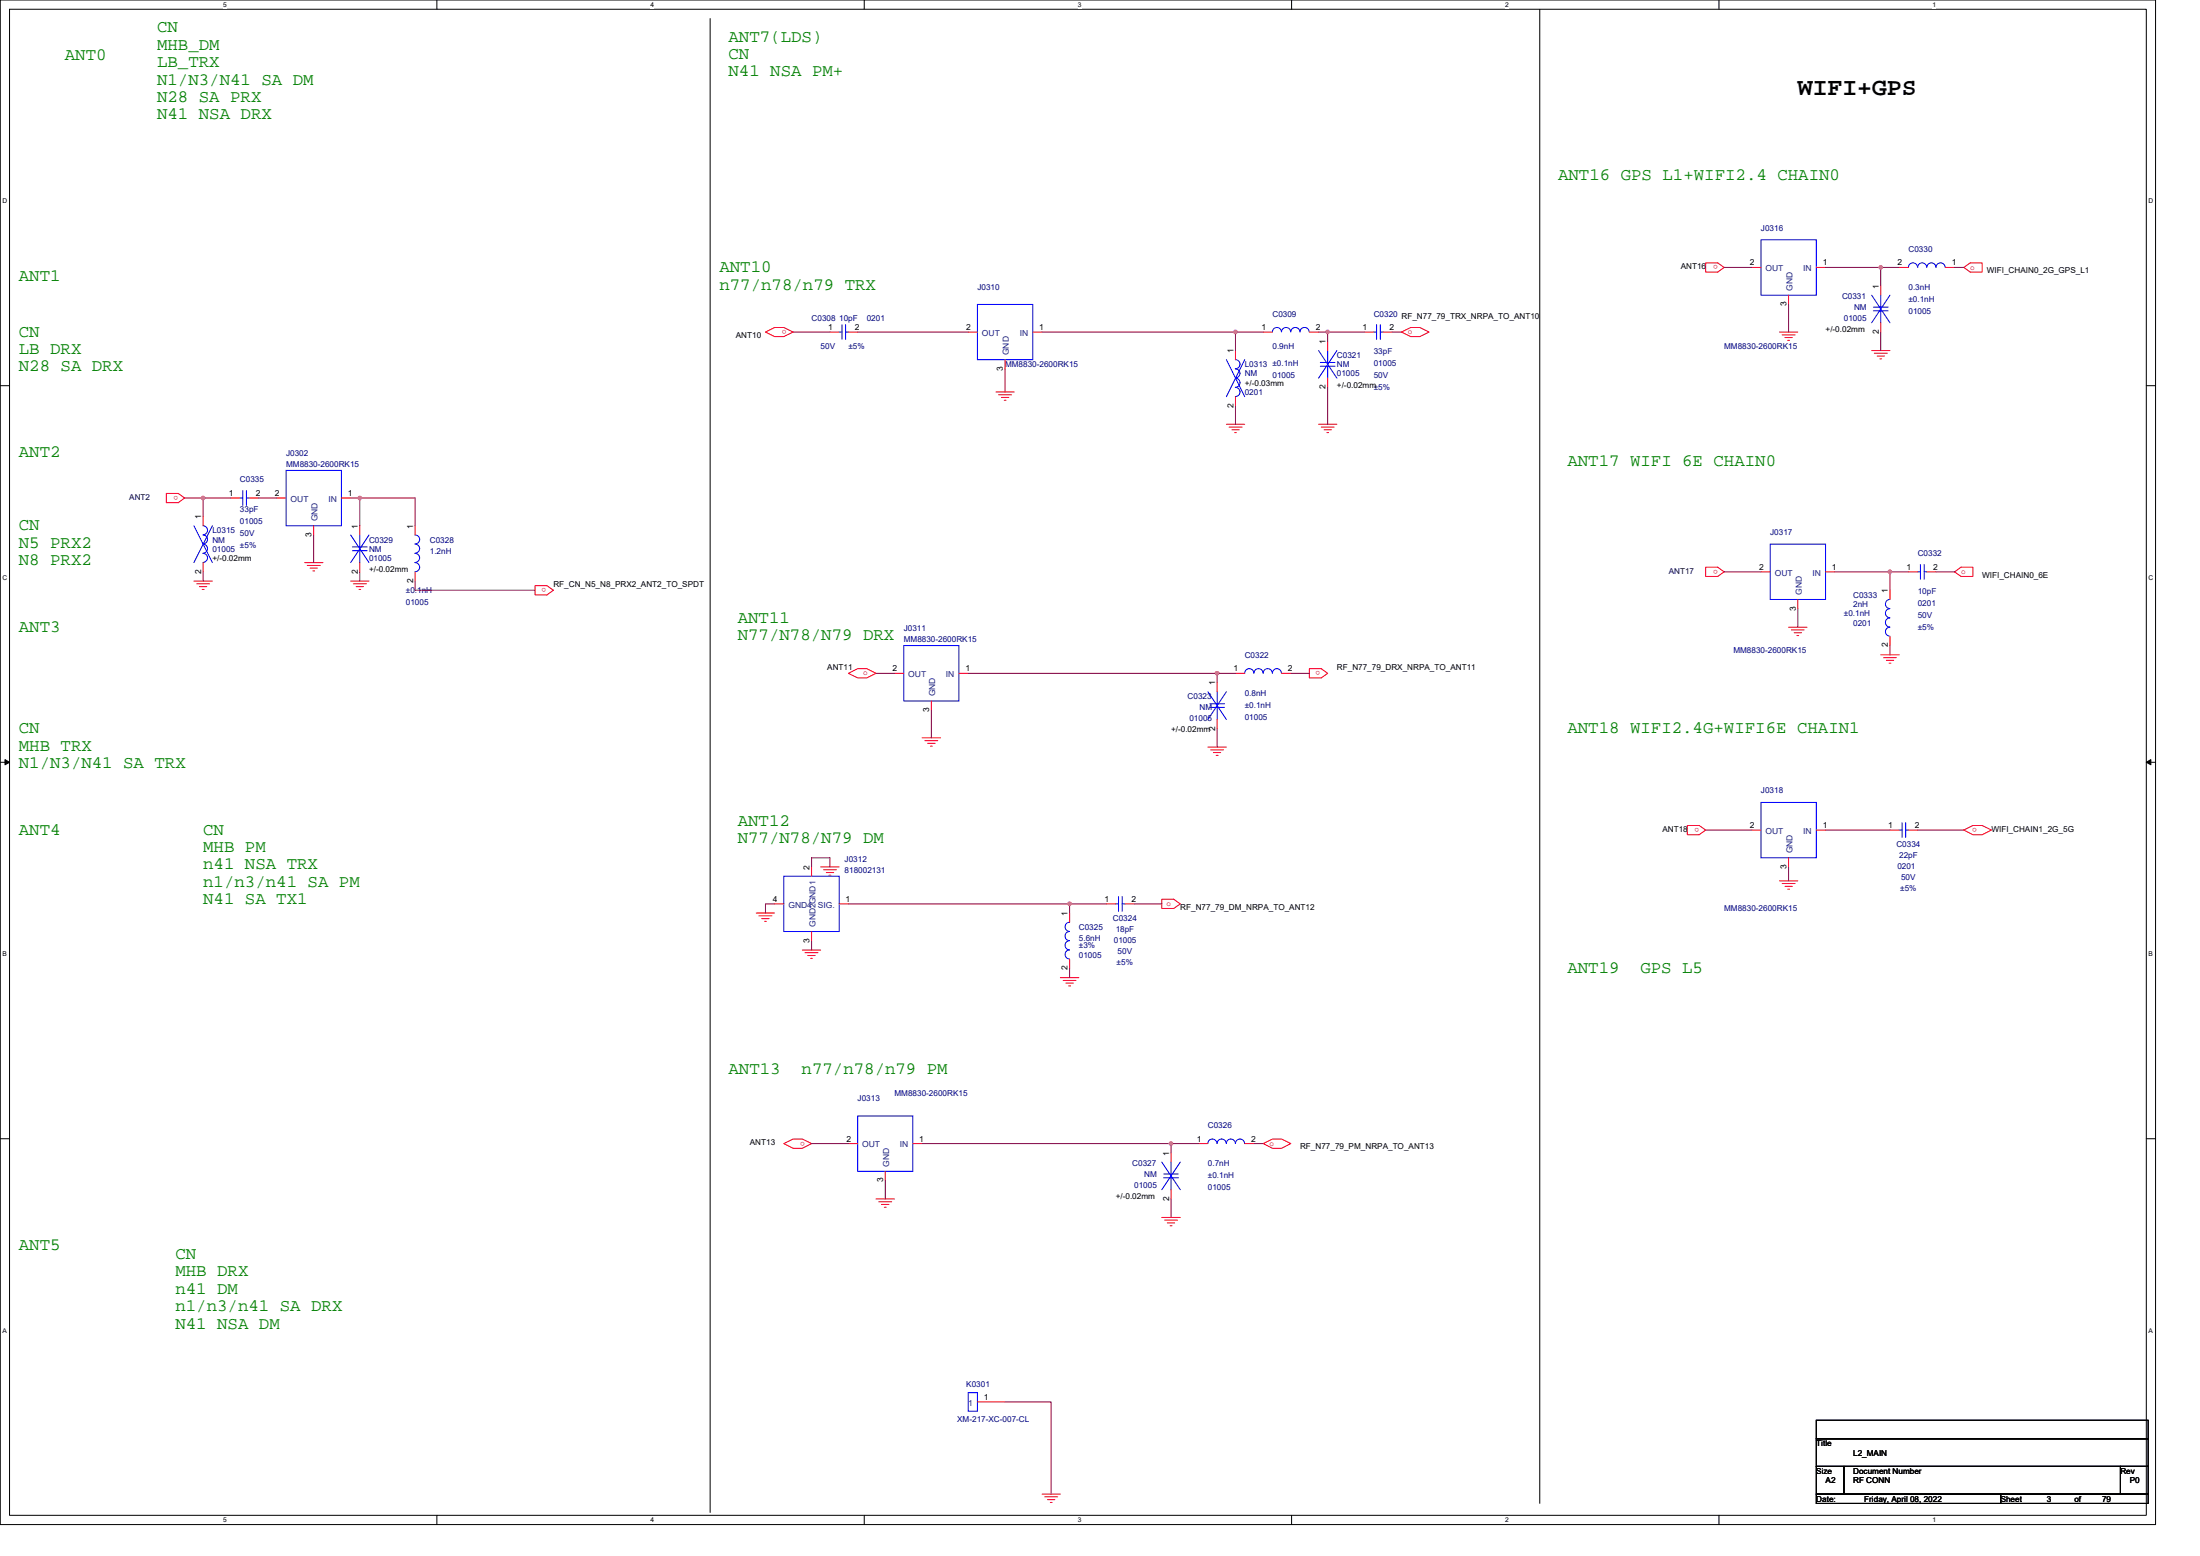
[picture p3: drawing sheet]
<svg xmlns="http://www.w3.org/2000/svg" width="297mm" height="210mm" viewBox="0 0 297 210" stroke-linecap="round" stroke-linejoin="round" font-family="sans-serif">
<path d="M0 0h291v205.7h-291zM1.3 1.2h288.5v203.3h-288.5z" fill="none" stroke="#000" stroke-width=".14"/>
<g fill="#fff">
<path d="M30.1 .1h.5v1h-.5z"/>
<path d="M30.1 204.6h.5v1h-.5z"/>
</g>
<path d="M59 0v1.2M59 204.5v1.2" fill="none" stroke="#000" stroke-width=".14"/>
<g fill="#fff">
<path d="M87.8 .1h.5v1h-.5z"/>
<path d="M87.8 204.6h.5v1h-.5z"/>
</g>
<path d="M116.7 0v1.2M116.7 204.5v1.2" fill="none" stroke="#000" stroke-width=".14"/>
<g fill="#fff">
<path d="M145.5 .1h.5v1h-.5z"/>
<path d="M145.5 204.6h.5v1h-.5z"/>
</g>
<path d="M174.4 0v1.2M174.4 204.5v1.2" fill="none" stroke="#000" stroke-width=".14"/>
<g fill="#fff">
<path d="M203.2 .1h.5v1h-.5z"/>
<path d="M203.2 204.6h.5v1h-.5z"/>
</g>
<path d="M232.1 0v1.2M232.1 204.5v1.2" fill="none" stroke="#000" stroke-width=".14"/>
<g fill="#fff">
<path d="M260.9 .1h.5v1h-.5z"/>
<path d="M260.9 204.6h.5v1h-.5z"/>
<path d="M.4 26.6h.6v1h-.6z"/>
<path d="M290.1 26.6h.6v1h-.6z"/>
<path d="M.4 77.4h.6v1h-.6z"/>
<path d="M290.1 77.4h.6v1h-.6z"/>
</g>
<path d="M0 52h1.3M289.8 52h1.2" fill="none" stroke="#000" stroke-width=".14"/>
<g fill="#fff">
<path d="M.4 128.3h.5v1h-.5z"/>
<path d="M290.1 128.3h.6v1h-.6z"/>
</g>
<path d="M0 102.9h1.3M289.8 102.9h1.2" fill="none" stroke="#000" stroke-width=".14"/>
<path d="M.7 102.5l.6 .4-.6 .3zM289.8 102.9l.6-.4v.7z" fill="#000" stroke="#000" stroke-width=".14"/>
<g fill="#fff">
<path d="M.4 179.1h.5v1h-.5z"/>
<path d="M290.1 179.1h.6v1h-.6z"/>
</g>
<path d="M95.9 2.5v201.6M207.9 1.2v201.7M0 153.7h1.3M289.8 153.7h1.2M245.2 191.7h44.8v2.5h-44.8zM245.2 194.2h44.8v3.7h-44.8zM245.2 197.9h3.8v3.7h-3.8zM249 197.9h37.3v3.7h-37.3zM286.3 197.9h3.7v3.7h-3.7zM245.2 201.6h24.9v1.3h-24.9zM270.1 201.6h19.9v1.3h-19.9z" fill="none" stroke="#000" stroke-width=".14"/>
<g fill="none" stroke="#f00" stroke-width=".14">
<path d="M230.3 35.5h1.6l.9 .6-.9 .6h-1.6zM236.5 36.1h1.3M241.5 39.8v1.3M245.2 36.1h1.3M253.9 38.6v1.2M256.4 36.1h1.3M262.7 36.1h1.2M265.2 36.1l.8-.6h1.6v1.2h-1.6zM103.4 44.8l1.2-.6h1.2l1.3 .6-1.3 .6h-1.2zM112.1 44.8h1.2M114.6 44.8h1.2M130.7 44.8h1.3"/>
<path d="M134.5 52.9h2.4M134.8 53.3h1.8M135.2 53.6h1M135.6 54h.2M135.7 48.5v1.3M139.4 44.8h1.3M165.6 57.3h2.5M165.9 57.6h1.8M166.3 58h1M166.7 58.4h.2M166.8 47.3v1.2M166.8 53.5v1.3"/>
<path d="M170.6 44.8h1.2M176.8 44.8h1.2M178 57.3h2.5M178.4 57.6h1.7M178.8 58h1M179.2 58.4h.2M179.3 46.1v1.2M179.3 51v1.3M184.3 44.8h1.2M186.7 44.8h1.3M189.2 44.8l1.3-.6h1.2l1.3 .6-1.3 .6h-1.2zM240.3 44.8h2.4"/>
<path d="M240.6 45.2h1.8M241 45.6h1M241.4 45.9h.2M252.7 47.3h2.5M253.1 47.7h1.7M253.4 48h1M253.8 48.4h.3M253.9 43.6v1.2M22.5 66.6h1.6l.8 .6-.8 .6h-1.6zM26.2 78.4h2.5M26.6 78.8h1.7M26.9 79.2h1"/>
<path d="M27.3 79.5h.3M27.4 69.7v1.3M27.4 75.9v1.3M31.2 67.2h1.2M33.7 67.2h1.2M37.4 67.2h1.2M41.1 75.9h2.5M41.5 76.3h1.7M41.9 76.7h1M42.2 77h.3M42.4 71v1.2M46.1 67.2h1.2"/>
<path d="M47.3 78.4h2.5M47.7 78.8h1.8M48.1 79.2h1M48.5 79.5h.2M48.6 71v1.2M48.6 75.9v1.3M56 71v1.2M56 77.2v1.2M72.2 79h1.6l.9 .7-.9 .6h-1.6zM230.3 76.5h1.6l.9 .7-.9 .6h-1.6zM237.8 77.2h1.2M246.5 77.2h1.2"/>
<path d="M255.2 79.7v1.2M257.7 77.2h1.2M260.2 77.2h1.2M263.9 77.2l.9-.7h1.6v1.3h-1.6zM114.6 90.9l1.2-.7h1.2l1.3 .7-1.3 .6h-1.2zM120.8 90.9h1.2M124.5 99.6h2.5M124.9 99.9h1.7M125.7 94.6v1.2M129.5 90.9h1.2M164.3 92.1v1.2M164.3 97.1v1.2"/>
<path d="M166.8 90.9h1.3M173 90.9h1.3M176.8 90.2h1.6l.9 .7-.9 .6h-1.6zM241.5 84.6h2.5M241.9 85h1.7M242.2 85.4h1M242.6 85.8h.3M242.7 80.9v1.2M253.9 88.4h2.5M254.3 88.8h1.7M254.7 89.1h1M255.1 89.5h.2"/>
<path d="M255.2 85.9v1.2M109.6 117v1.2M110.8 117h2.5M111.2 117.4h1.7M111.6 117.8h1M111.9 118.1h.3M125.2 100.3h1.1M125.6 100.7h.3M163.1 100.8h2.5M163.5 101.2h1.7M163.8 101.6h1M164.2 101.9h.3"/>
<path d="M227.8 111.4h1.6l.9 .6-.9 .6h-1.6zM236.5 112h1.3M240.3 118.9h2.4M240.6 119.2h1.8M241 119.6h1M241.4 120h.2M241.5 115.8v1.2M245.2 112h1.3M255.2 112h1.2M257.7 112h1.2M265.2 112l1.2-.6h1.2l1.3 .6-1.3 .6h-1.2zM102.1 123.2h2.5"/>
<path d="M102.5 123.6h1.7M102.8 124h1M103.2 124.3h.3M104.6 122h1.2M108.3 128.2h2.5M108.7 128.6h1.7M109.1 128.9h1M109.4 129.3h.3M109.6 125.7v1.3M113.3 122h1.3M143.2 131.9h2.5M143.5 132.3h1.8"/>
<path d="M143.9 132.7h1M144.3 133.1h.2M144.4 123.2v1.3M144.4 129.4v1.3M149.4 122h1.2M151.9 122h1.2M156.9 121.3h1.6l.9 .7-.9 .6h-1.6zM105.8 154.3l1.3-.6h1.2l1.3 .6-1.3 .7h-1.2zM114.6 154.3h1.2M119.5 158.1v1.2M123.3 154.3h1.2M158.1 155.6v1.2"/>
<path d="M161.8 154.3h1.3M168.1 154.3h1.2M170.6 154.3l1.2-.6h1.2l1.3 .6-1.3 .7h-1.2zM118.3 161.8h2.5M118.7 162.2h1.7M119 162.5h1M119.4 162.9h.3M156.9 164.3h2.5M157.2 164.7h1.8M157.6 165h1M158 165.4h.2M158.1 160.5v1.3"/>
<path d="M132 189.2h3.7M140.7 201.6h2.5M141.1 202h1.7M141.4 202.4h1M141.8 202.8h.2"/>
</g>
<g fill="none" stroke="#00f" stroke-width=".14">
<path d="M237.8 32.4h7.4v7.4h-7.4zM252.7 39.8l2.5 3.8M253.9 39.8v1.6M255.2 39.8l-2.5 3.8M257.7 36.1a.61 .61 0 0 1 .6-.6 .61 .61 0 0 1 .6 .6M258.9 36.1a.61 .61 0 0 1 .6-.6 .61 .61 0 0 1 .7 .6 .63 .63 0 0 1 .6-.6 .63 .63 0 0 1 .6 .6 .61 .61 0 0 1 .6-.6 .61 .61 0 0 1 .6 .6M113.3 44.8h.4M113.7 43.8v2M114.2 43.8v2M114.2 44.8h.4M132 41.1h7.4v7.4h-7.4zM165.6 48.5l2.5 5"/>
<path d="M166.8 48.5a.61 .61 0 0 1 .6 .6 .61 .61 0 0 1-.6 .7M166.8 49.8a.61 .61 0 0 1 .6 .6 .61 .61 0 0 1-.6 .6M166.8 51a.61 .61 0 0 1 .6 .6 .61 .61 0 0 1-.6 .7M166.8 52.3a.61 .61 0 0 1 .6 .6 .61 .61 0 0 1-.6 .6M168.1 48.5l-2.5 5M171.8 44.8a.6 .6 0 0 1 .6-.6 .6 .6 0 0 1 .6 .6 .63 .63 0 0 1 .6-.6 .63 .63 0 0 1 .7 .6 .63 .63 0 0 1 .6-.6 .63 .63 0 0 1 .6 .6 .63 .63 0 0 1 .6-.6 .63 .63 0 0 1 .7 .6M178 47.3l2.5 3.7M178.3 48.9h2M178.3 49.4h2M179.3 47.3v1.6M179.3 49.4v1.6M180.5 47.3l-2.5 3.7"/>
<path d="M185.5 44.8h.4M185.9 43.8v2M186.4 43.8v2M186.4 44.8h.3M252.9 41.4h2M252.9 42h2M253.9 42v1.6M26.2 71l2.5 4.9M27.4 71a.61 .61 0 0 1 .6 .6 .61 .61 0 0 1-.6 .6M27.4 72.2a.6 .6 0 0 1 .6 .6 .6 .6 0 0 1-.6 .6 .62 .62 0 0 1 .6 .6 .62 .62 0 0 1-.6 .7 .62 .62 0 0 1 .6 .6 .62 .62 0 0 1-.6 .6M28.7 71l-2.5 4.9M32.4 67.2h.4"/>
<path d="M32.8 66.2v2M33.3 66.2v2M33.3 67.2h.4M38.6 63.5h7.5v7.5h-7.5zM47.3 72.2l2.5 3.7M47.6 73.8h2M47.6 74.3h2M48.6 72.2v1.6M48.6 74.3v1.6M49.8 72.2l-2.5 3.7M56 72.2a.6 .6 0 0 1 .7 .6 .6 .6 0 0 1-.7 .6 .62 .62 0 0 1 .7 .6 .62 .62 0 0 1-.7 .7 .62 .62 0 0 1 .7 .6 .62 .62 0 0 1-.7 .6 .62 .62 0 0 1 .7 .6 .62 .62 0 0 1-.7 .7M239 73.4h7.5v7.5h-7.5z"/>
<path d="M258.9 77.2h.4M259.3 76.2v2M259.8 76.2v2M259.8 77.2h.4M122 87.1h7.5v7.5h-7.5zM163.1 93.3l2.5 3.8M163.3 95h2M163.3 95.5h2M164.3 93.3v1.7M164.3 95.5v1.6M165.6 93.3l-2.5 3.8M169.3 90.8a.61 .61 0 0 0-.6-.6 .61 .61 0 0 0-.6 .6"/>
<path d="M170.5 90.8a.61 .61 0 0 0-.6-.6 .61 .61 0 0 0-.6 .6M171.8 90.8a.61 .61 0 0 0-.6-.6 .61 .61 0 0 0-.6 .6M173 90.8a.6 .6 0 0 0-.6-.6 .6 .6 0 0 0-.6 .6M255.2 80.9a.61 .61 0 0 0-.6 .6 .61 .61 0 0 0 .6 .6M255.2 82.1a.61 .61 0 0 0-.6 .7 .61 .61 0 0 0 .6 .6M255.2 83.4a.61 .61 0 0 0-.6 .6 .61 .61 0 0 0 .6 .6M255.2 84.6a.6 .6 0 0 0-.6 .6 .6 .6 0 0 0 .6 .7M105.8 118.2h7.5v7.5h-7.5zM237.8 108.3h7.4v7.5h-7.4zM256.4 112h.4M256.8 111v2M257.3 111v2"/>
<path d="M257.3 112h.4M144.4 124.5a.61 .61 0 0 0-.6 .6 .61 .61 0 0 0 .6 .6 .63 .63 0 0 0-.6 .6 .63 .63 0 0 0 .6 .6 .63 .63 0 0 0-.6 .7 .63 .63 0 0 0 .6 .6 .61 .61 0 0 0-.6 .6 .61 .61 0 0 0 .6 .6M150.6 122h.4M151 121v2M151.5 121v2M151.5 122h.4M115.8 150.6h7.5v7.5h-7.5zM156.9 156.8l2.5 3.7M157.1 158.4h2M157.1 158.9h2M158.1 156.8v1.6M158.1 158.9v1.6"/>
<path d="M159.4 156.8l-2.5 3.7M164.3 154.3a.61 .61 0 0 0-.6-.6 .61 .61 0 0 0-.6 .6M165.6 154.3a.61 .61 0 0 0-.7-.6 .61 .61 0 0 0-.6 .6M166.8 154.3a.6 .6 0 0 0-.6-.6 .6 .6 0 0 0-.6 .6M168 154.3a.61 .61 0 0 0-.6-.6 .61 .61 0 0 0-.6 .6M130.7 187.9h1.3v2.5h-1.3z"/>
</g>
<g fill="none" stroke="#800040" stroke-width=".14">
<path d="M232.8 36.1h3.7M246.5 36.1h7.4M256.4 36.1h-2.5v2.5M263.9 36.1h1.3M107.1 44.8h5M115.8 44.8h14.9M135.7 49.8v3.1M140.7 44.8h26.1M166.8 44.8h3.8M166.8 44.8v2.5M166.8 54.8v2.5M178 44.8h1.3"/>
<path d="M179.3 44.8v1.3M179.3 52.3v5M179.3 44.8h5M188 44.8h1.2M241.5 41.1v3.7M253.9 44.8v2.5M24.9 67.2h2.5M27.4 67.2v2.5M27.4 77.2v1.2M27.4 67.2h3.8M34.9 67.2h2.5M42.4 72.2v3.7"/>
<path d="M47.3 67.2h1.3M48.6 67.2v3.8M48.6 77.2v1.2M48.6 67.2h7.4v3.8M56 78.4v1.3h16.2M232.8 77.2h5M247.7 77.2h7.5M255.2 77.2v2.5M255.2 77.2h2.5M261.4 77.2h2.5M118.3 90.9h2.5M125.7 95.8v3.8"/>
<path d="M130.7 90.9h33.6M164.3 90.9v1.2M164.3 98.3v2.5M164.3 90.9h2.5M174.3 90.9h2.5M242.7 82.1v2.5M255.2 87.1v1.3M109.6 117v-1.2h2.5v1.2M230.3 112h6.2M241.5 117v1.9M246.5 112h8.7M258.9 112h6.3"/>
<path d="M104.6 122h-1.2v1.2M109.6 127v1.2M114.6 122h29.8M144.4 122v1.2M144.4 122h5M144.4 130.7v1.2M153.1 122h3.8M109.6 154.3h5M119.5 159.3v2.5M124.5 154.3h33.6M158.1 154.3h3.7M158.1 154.3v1.3"/>
<path d="M169.3 154.3h1.3M158.1 161.8v2.5M135.7 189.2h6.2v12.4"/>
</g>
<g fill="#f0f" stroke="#f0f" stroke-width=".14">
<circle cx="27.4" cy="67.2" r=".24"/>
<circle cx="158.1" cy="154.3" r=".24"/>
<circle cx="164.3" cy="90.9" r=".24"/>
<circle cx="166.8" cy="44.8" r=".24"/>
<circle cx="48.6" cy="67.2" r=".23"/>
<circle cx="179.3" cy="44.8" r=".24"/>
<circle cx="144.4" cy="122" r=".24"/>
<circle cx="253.9" cy="36.1" r=".23"/>
<circle cx="255.2" cy="77.2" r=".24"/>
</g>
<text font-size="3.3" x="242.7" y="12.8">WIFI+GPS</text>
<g font-size="2.3" fill="#008000">
<text x="21.2" y="4.4">CN</text>
<text x="98.4" y="5.6">ANT7(LDS)</text>
<text x="8.8" y="8.1">ANT0</text>
<text x="21.2" y="6.7">MHB_DM</text>
<text x="21.2" y="9.1">LB_TRX</text>
<text x="21.2" y="11.4">N1/N3/N41 SA DM</text>
<text x="98.4" y="8">CN</text>
<text x="98.4" y="10.3">N41 NSA PM+</text>
<text x="21.2" y="13.8">N28 SA PRX</text>
<text x="21.2" y="16.1">N41 NSA DRX</text>
<text x="210.4" y="24.3">ANT16 GPS L1+WIFI2.4 CHAIN0</text>
<text x="2.5" y="38">ANT1</text>
<text x="97.1" y="36.7">ANT10</text>
<text x="97.1" y="39.1">n77/n78/n79 TRX</text>
<text x="2.5" y="45.4">CN</text>
<text x="2.5" y="47.8">LB DRX</text>
<text x="2.5" y="50.1">N28 SA DRX</text>
<text x="2.5" y="61.6">ANT2</text>
<text x="211.6" y="62.8">ANT17 WIFI 6E CHAIN0</text>
<text x="2.5" y="71.6">CN</text>
<text x="2.5" y="73.9">N5 PRX2</text>
<text x="2.5" y="76.3">N8 PRX2</text>
<text x="2.5" y="85.3">ANT3</text>
<text x="99.6" y="84">ANT11</text>
<text x="99.6" y="86.4">N77/N78/N79 DRX</text>
<text x="2.5" y="99">CN</text>
<text x="2.5" y="101.3">MHB TRX</text>
<text x="211.6" y="99">ANT18 WIFI2.4G+WIFI6E CHAIN1</text>
<text x="2.5" y="103.7">N1/N3/N41 SA TRX</text>
<text x="2.5" y="112.6">ANT4</text>
<text x="27.4" y="112.6">CN</text>
<text x="99.6" y="111.4">ANT12</text>
<text x="99.6" y="113.8">N77/N78/N79 DM</text>
<text x="27.4" y="115">MHB PM</text>
<text x="27.4" y="117.3">n41 NSA TRX</text>
<text x="27.4" y="119.7">n1/n3/n41 SA PM</text>
<text x="27.4" y="122">N41 SA TX1</text>
<text x="211.6" y="131.3">ANT19</text>
<text x="221.5" y="131.3">GPS L5</text>
<text x="98.4" y="145">ANT13</text>
<text x="108.2" y="145">n77/n78/n79 PM</text>
<text x="2.5" y="168.6">ANT5</text>
<text x="23.7" y="169.9">CN</text>
<text x="23.7" y="172.2">MHB DRX</text>
<text x="23.7" y="174.6">n41 DM</text>
<text x="23.7" y="176.9">n1/n3/n41 SA DRX</text>
<text x="23.7" y="179.3">N41 NSA DM</text>
</g>
<g font-size="1.1" fill="#f00">
<text x="231.9" y="35.8" transform="rotate(180 231.9 35.8)">o</text>
<text x="266" y="36.4">o</text>
<text x="106.2" y="44.5" transform="rotate(180 106.2 44.5)">o</text>
<text x="190.1" y="45.1">o</text>
<text x="24.1" y="66.9" transform="rotate(180 24.1 66.9)">o</text>
<text x="231.9" y="76.9" transform="rotate(180 231.9 76.9)">o</text>
<text x="264.8" y="77.4">o</text>
<text x="73.7" y="79.4" transform="rotate(180 73.7 79.4)">o</text>
<text x="116.5" y="91.1">o</text>
<text x="178.3" y="90.6" transform="rotate(180 178.3 90.6)">o</text>
<text x="229.4" y="111.7" transform="rotate(180 229.4 111.7)">o</text>
<text x="266.9" y="111.7" transform="rotate(180 266.9 111.7)">o</text>
<text x="157.5" y="122.3">o</text>
<text x="108.7" y="154.1" transform="rotate(180 108.7 154.1)">o</text>
<text x="171.4" y="154.6">o</text>
</g>
<g font-size="1.1">
<text x="236.3" y="35.8">2</text>
<text x="246.1" y="35.8">1</text>
<text x="256.2" y="35.8">2</text>
<text x="263.5" y="35.8">1</text>
<text x="226.9" y="36.4">ANT16</text>
<text x="241.2" y="41.3" transform="rotate(-90 241.2 41.3)">3</text>
<text x="253.7" y="39" transform="rotate(-90 253.7 39)">1</text>
<text x="268.3" y="36.9">WIFI_CHAIN0_2G_GPS_L1</text>
<text x="99.4" y="45.6">ANT10</text>
<text x="111.8" y="44.5">1</text>
<text x="115.4" y="44.5">2</text>
<text x="130.5" y="44.5">2</text>
<text x="140.3" y="44.5">1</text>
<text x="166.5" y="47.7" transform="rotate(-90 166.5 47.7)">1</text>
<text x="170.3" y="44.5">1</text>
<text x="177.6" y="44.5">2</text>
<text x="179" y="46.4" transform="rotate(-90 179 46.4)">1</text>
<text x="184" y="44.5">1</text>
<text x="187.6" y="44.5">2</text>
<text x="189.2" y="43.1">RF_N77_79_TRX_NRPA_TO_ANT10</text>
<text x="246.5" y="44.8">+/-0.02mm</text>
<text x="253.7" y="45.1" transform="rotate(-90 253.7 45.1)">2</text>
<text x="135.4" y="50" transform="rotate(-90 135.4 50)">3</text>
<text x="168.1" y="52">+/-0.03mm</text>
<text x="179" y="52.5" transform="rotate(-90 179 52.5)">2</text>
<text x="180.5" y="52.3">+/-0.02mm</text>
<text x="166.5" y="55" transform="rotate(-90 166.5 55)">2</text>
<text x="27.2" y="70.1" transform="rotate(-90 27.2 70.1)">1</text>
<text x="30.9" y="66.9">1</text>
<text x="34.5" y="66.9">2</text>
<text x="37.1" y="66.9">2</text>
<text x="47" y="66.9">1</text>
<text x="48.3" y="71.3" transform="rotate(-90 48.3 71.3)">1</text>
<text x="55.8" y="71.3" transform="rotate(-90 55.8 71.3)">1</text>
<text x="27.2" y="77.4" transform="rotate(-90 27.2 77.4)">2</text>
<text x="28.7" y="75.7">+/-0.02mm</text>
<text x="42.1" y="72.5" transform="rotate(-90 42.1 72.5)">3</text>
<text x="48.3" y="77.4" transform="rotate(-90 48.3 77.4)">2</text>
<text x="49.8" y="77.2">+/-0.02mm</text>
<text x="237.5" y="76.9">2</text>
<text x="247.4" y="76.9">1</text>
<text x="257.4" y="76.9">1</text>
<text x="261" y="76.9">2</text>
<text x="267.6" y="77.9">WIFI_CHAIN0_6E</text>
<text x="55.8" y="78.7" transform="rotate(-90 55.8 78.7)">2</text>
<text x="74.7" y="79.2">RF_CN_N5_N8_PRX2_ANT2_TO_SPDT</text>
<text x="242.5" y="82.4" transform="rotate(-90 242.5 82.4)">3</text>
<text x="254.9" y="80" transform="rotate(-90 254.9 80)">1</text>
<text x="254.9" y="87.4" transform="rotate(-90 254.9 87.4)">2</text>
<text x="111.7" y="90.4">ANT11</text>
<text x="120.5" y="90.6">2</text>
<text x="130.3" y="90.6">1</text>
<text x="164.1" y="92.5" transform="rotate(-90 164.1 92.5)">1</text>
<text x="166.6" y="90.6">1</text>
<text x="173.9" y="90.6">2</text>
<text x="180.5" y="90.4">RF_N77_79_DRX_NRPA_TO_ANT11</text>
<text x="125.5" y="96.1" transform="rotate(-90 125.5 96.1)">3</text>
<text x="158.1" y="98.8">+/-0.02mm</text>
<text x="164.1" y="98.6" transform="rotate(-90 164.1 98.6)">2</text>
<text x="224.4" y="112.3">ANT18</text>
<text x="236.3" y="111.7">2</text>
<text x="246.1" y="111.7">1</text>
<text x="254.9" y="111.7">1</text>
<text x="258.5" y="111.7">2</text>
<text x="268.9" y="112.3">WIFI_CHAIN1_2G_5G</text>
<text x="109.3" y="117.4" transform="rotate(-90 109.3 117.4)">2</text>
<text x="241.2" y="117.3" transform="rotate(-90 241.2 117.3)">3</text>
<text x="104.3" y="121.7">4</text>
<text x="114.2" y="121.7">1</text>
<text x="144.1" y="123.6" transform="rotate(-90 144.1 123.6)">1</text>
<text x="149.1" y="121.7">1</text>
<text x="152.8" y="121.7">2</text>
<text x="159.4" y="122.7">RF_N77_79_DM_NRPA_TO_ANT12</text>
<text x="109.3" y="127.2" transform="rotate(-90 109.3 127.2)">3</text>
<text x="144.1" y="130.9" transform="rotate(-90 144.1 130.9)">2</text>
<text x="101.2" y="154.5">ANT13</text>
<text x="114.3" y="154.1">2</text>
<text x="124.1" y="154.1">1</text>
<text x="157.8" y="156" transform="rotate(-90 157.8 156)">1</text>
<text x="161.6" y="154.1">1</text>
<text x="168.9" y="154.1">2</text>
<text x="175.5" y="155.1">RF_N77_79_PM_NRPA_TO_ANT13</text>
<text x="119.2" y="159.6" transform="rotate(-90 119.2 159.6)">3</text>
<text x="150.6" y="161.8">+/-0.02mm</text>
<text x="157.8" y="162.1" transform="rotate(-90 157.8 162.1)">2</text>
<text x="132.8" y="188.9">1</text>
<text x="245.2" y="195.2">Title</text>
<text x="250.2" y="196.4">L2_MAIN</text>
<text x="245.2" y="198.9">Size</text>
<text x="245.2" y="202.7">Date:</text>
<text x="246.5" y="200.2">A2</text>
<text x="250.2" y="198.9">Document Number</text>
<text x="250.2" y="200.2">RF CONN</text>
<text x="251.7" y="202.6">Friday, April 08, 2022</text>
<text x="270.1" y="202.7">Sheet</text>
<text x="276.3" y="202.6">3</text>
<text x="280.1" y="202.6">of</text>
<text x="283.8" y="202.6">79</text>
<text x="286.3" y="198.9">Rev</text>
<text x="287.5" y="200.2">P0</text>
</g>
<g font-size="1.1" fill="#000080">
<text x="237.8" y="31.1">J0316</text>
<text x="257.7" y="34">C0330</text>
<text x="132" y="39.1">J0310</text>
<text x="248.7" y="40.3">C0331</text>
<text x="250.3" y="41.8">NM</text>
<text x="257.7" y="39.1">0.3nH</text>
<text x="257.7" y="40.7">±0.1nH</text>
<text x="109.6" y="43.3">C0308 10pF</text>
<text x="110.8" y="47.1">50V</text>
<text x="114.6" y="47.1">±5%</text>
<text x="117" y="43.3">0201</text>
<text x="171.8" y="42.7">C0309</text>
<text x="171.8" y="47.1">0.9nH</text>
<text x="185.5" y="42.7">C0320</text>
<text x="185.5" y="47.8">33pF</text>
<text x="232.8" y="47.1">MM8830-2600RK15</text>
<text x="249" y="43.3">01005</text>
<text x="257.7" y="42.3">01005</text>
<text x="135.7" y="49.6">MM8830-2600RK15</text>
<text x="168.1" y="49.6">L0313 ±0.1nH</text>
<text x="168.1" y="50.8">NM</text>
<text x="168.1" y="53.3">0201</text>
<text x="171.8" y="51.1">01005</text>
<text x="180.5" y="48.3">C0321</text>
<text x="180.5" y="49.6">NM</text>
<text x="180.5" y="50.8">01005</text>
<text x="185.5" y="49.4">01005</text>
<text x="185.5" y="51.1">50V</text>
<text x="185.5" y="52.7">±5%</text>
<text x="32.4" y="65.1">C0335</text>
<text x="38.6" y="61.5">J0302</text>
<text x="38.6" y="63">MM8830-2600RK15</text>
<text x="28.7" y="72">L0315</text>
<text x="32.4" y="69.1">33pF</text>
<text x="32.4" y="70.7">01005</text>
<text x="28.7" y="73.2">NM</text>
<text x="28.7" y="74.4">01005</text>
<text x="32.4" y="72.3">50V</text>
<text x="32.4" y="74">±5%</text>
<text x="49.8" y="73.2">C0329</text>
<text x="49.8" y="74.4">NM</text>
<text x="49.8" y="75.7">01005</text>
<text x="58" y="73.2">C0328</text>
<text x="58" y="74.7">1.2nH</text>
<text x="239" y="72.2">J0317</text>
<text x="258.9" y="75.1">C0332</text>
<text x="54.8" y="80.1">±0.1nH</text>
<text x="54.8" y="81.7">01005</text>
<text x="249" y="83.2">±0.1nH</text>
<text x="250.2" y="80.7">C0333</text>
<text x="250.2" y="81.9">2nH</text>
<text x="258.9" y="80.2">10pF</text>
<text x="258.9" y="81.8">0201</text>
<text x="258.9" y="83.4">50V</text>
<text x="122" y="85.2">J0311</text>
<text x="122" y="86.7">MM8830-2600RK15</text>
<text x="168.1" y="88.8">C0322</text>
<text x="234" y="88.1">MM8830-2600RK15</text>
<text x="250.2" y="84.4">0201</text>
<text x="258.9" y="85">±5%</text>
<text x="160.4" y="94.4">C0323</text>
<text x="162" y="95.9">NM</text>
<text x="168.1" y="93.9">0.8nH</text>
<text x="168.1" y="95.5">±0.1nH</text>
<text x="160.6" y="97.3">01005</text>
<text x="168.1" y="97.1">01005</text>
<text x="237.8" y="107.1">J0318</text>
<text x="114" y="116.3">J0312</text>
<text x="114" y="117.8">818002131</text>
<text x="256" y="114.3">C0334</text>
<text x="256.2" y="117.3">0201</text>
<text x="256.4" y="115.8">22pF</text>
<text x="256.7" y="118.8">50V</text>
<text x="145.7" y="125.5">C0325</text>
<text x="150.3" y="124.2">C0324</text>
<text x="150.6" y="125.7">18pF</text>
<text x="232.8" y="123">MM8830-2600RK15</text>
<text x="256.6" y="120.2">±5%</text>
<text x="145.7" y="127">5.6nH</text>
<text x="145.7" y="128">±3%</text>
<text x="145.7" y="129.2">01005</text>
<text x="150.4" y="127.2">01005</text>
<text x="150.8" y="130.2">±5%</text>
<text x="150.9" y="128.7">50V</text>
<text x="115.8" y="148.6">J0313</text>
<text x="120.8" y="147.9">MM8830-2600RK15</text>
<text x="163.1" y="152.2">C0326</text>
<text x="152.9" y="157.3">C0327</text>
<text x="153.1" y="160.3">01005</text>
<text x="154.5" y="158.8">NM</text>
<text x="163.1" y="157.3">0.7nH</text>
<text x="163.1" y="159">±0.1nH</text>
<text x="163.1" y="160.6">01005</text>
<text x="129.2" y="191.9">XM-217-XC-007-CL</text>
<text x="130.5" y="187.2">K0301</text>
</g>
<g font-size="1.1" fill="#004080">
<text x="238.4" y="36.6">OUT</text>
<text x="242" y="39.2" transform="rotate(-90 242 39.2)">GND</text>
<text x="243.5" y="36.6">IN</text>
<text x="132.6" y="45.3">OUT</text>
<text x="136.2" y="47.9" transform="rotate(-90 136.2 47.9)">GND</text>
<text x="137.7" y="45.3">IN</text>
<text x="39.2" y="67.7">OUT</text>
<text x="42.9" y="70.3" transform="rotate(-90 42.9 70.3)">GND</text>
<text x="44.3" y="67.7">IN</text>
<text x="239.6" y="77.7">OUT</text>
<text x="244.7" y="77.7">IN</text>
<text x="243.3" y="80.3" transform="rotate(-90 243.3 80.3)">GND</text>
<text x="122.6" y="91.4">OUT</text>
<text x="126.3" y="94" transform="rotate(-90 126.3 94)">GND</text>
<text x="127.7" y="91.4">IN</text>
<text x="238.4" y="112.5">OUT</text>
<text x="243.5" y="112.5">IN</text>
<text x="242" y="115.1" transform="rotate(-90 242 115.1)">GND</text>
<text x="106.4" y="122.5">GND4 SIG.</text>
<text x="110.1" y="125.1" transform="rotate(-90 110.1 125.1)">GND2GND1</text>
<text x="116.4" y="154.8">OUT</text>
<text x="121.5" y="154.8">IN</text>
<text x="120.1" y="157.5" transform="rotate(-90 120.1 157.5)">GND</text>
<text x="130.7" y="189.7">1</text>
</g>
<g font-size="1.1" fill="#000040">
<text x="17.5" y="67.5">ANT2</text>
<text x="225.3" y="77.4">ANT17</text>
</g>
<g font-size=".9">
<text x="30.1" y="1">5</text>
<text x="87.8" y="1">4</text>
<text x="145.5" y="1">3</text>
<text x="203.2" y="1">2</text>
<text x="260.9" y="1">1</text>
<text x=".4" y="27.5">D</text>
<text x="290.1" y="27.5">D</text>
<text x=".4" y="78.3">C</text>
<text x="290.1" y="78.3">C</text>
<text x=".4" y="129.1">B</text>
<text x="290.1" y="129.1">B</text>
<text x=".4" y="179.9">A</text>
<text x="290.1" y="179.9">A</text>
<text x="30.1" y="205.4">5</text>
<text x="87.8" y="205.4">4</text>
<text x="145.5" y="205.4">3</text>
<text x="203.2" y="205.4">2</text>
<text x="260.9" y="205.4">1</text>
</g>
</svg>
